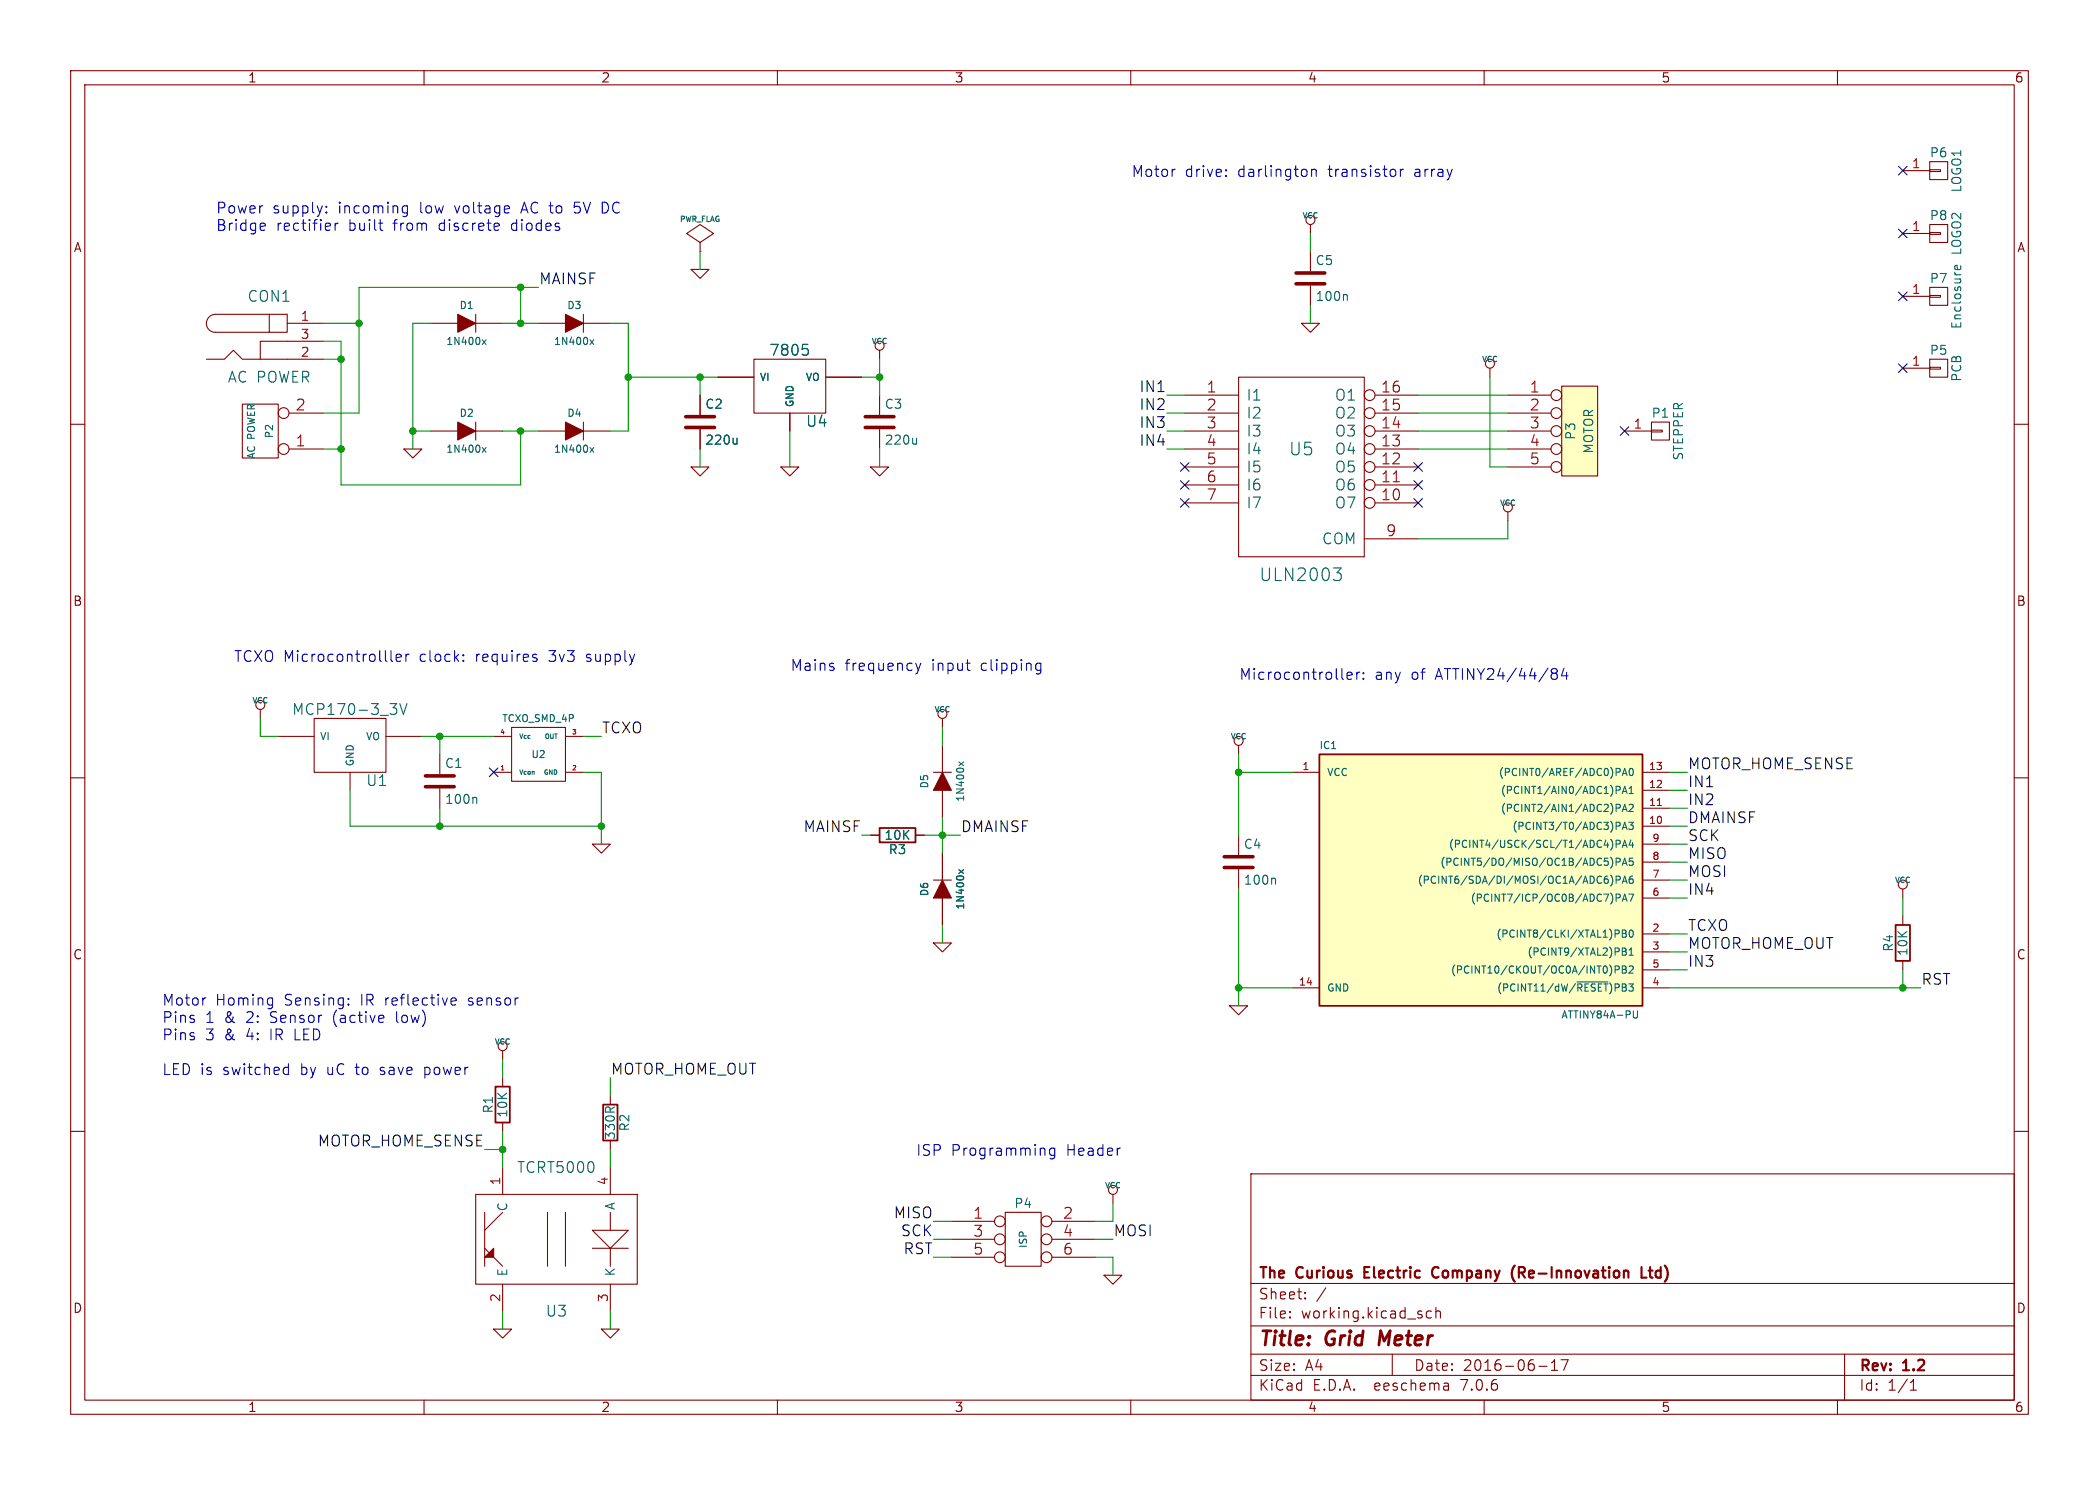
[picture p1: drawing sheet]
<svg xmlns="http://www.w3.org/2000/svg" width="297mm" height="210mm" viewBox="0 0 297 210" stroke-linecap="round" stroke-linejoin="round" font-family="sans-serif">
<g fill="none" stroke="#840000" stroke-width=".15">
<path d="M10 10h277v190h-277zM12 12h273v186h-273zM60 10v2M110 10v2M160 10v2M210 10v2M260 10v2M97.8 38.1h2.5l-1.2 1.3zM99.1 34.3l1.9-1.3-1.9-1.2-1.9 1.2 1.9 1.3v1.3M99.1 35.6h.1M185.4 31.8v1.2M185.4 35.6v2.8"/>
<path d="M269.2 33h3.8M269.2 24.1h3.8M273 32.9h1.6v.2h-1.6zM273 31.8h2.6v2.5h-2.6zM273 24h1.6v.3h-1.6zM273 22.9h2.6v2.5h-2.6zM10 60h2M29.2 50.8h2.5l1.3-1.3 1.3 1.3h11.4M34.3 57.2h5.1v7.6h-5.1zM38.1 44.5h2.5v2.5h-2.5zM38.1 44.5h-7.6a1.27 1.27 0 0 0-1.3 1.2 1.27 1.27 0 0 0 1.3 1.3h7.6M40.6 45.7h5.1"/>
<path d="M40.9 58.4h4.8M45.7 48.3h-8.9v2.5M61 45.7h3.8M67.3 44.5v2.5M67.3 59.7v2.5M67.3 45.7h3.8M76.2 45.7h3.8M82.5 45.7h3.9M82.5 44.5v2.5M82.5 59.7v2.5M99.1 55.9v2.8M101.6 53.3h5.1"/>
<path d="M106.7 50.8h10.1v7.6h-10.1zM111.8 58.4v2.6M116.8 53.3h5.1M124.5 49.5v1.3M124.5 55.9v2.8M167.6 58.4h7.7M167.6 55.9h7.7M175.3 53.3h17.7v25.4h-17.7zM184.1 45.7h2.6l-1.3 1.3zM185.4 40.4v2.8M194.6 58.4h6.1M194.6 55.9h6.1"/>
<path d="M210.8 52.1v1.2M213.4 58.4h6.1M213.4 55.9h6.1M221 54.6h5.1v12.7h-5.1zM233.7 59.7h2.5v2.5h-2.5zM269.2 41.9h3.8M269.2 52.1h3.8M273 41.8h1.6v.2h-1.6zM273 40.6h2.6v2.6h-2.6zM273 51.9h1.6v.3h-1.6zM273 50.8h2.6v2.5h-2.6zM285 60h2"/>
<path d="M40.9 63.5h4.8M57.1 63.5h2.6l-1.3 1.3zM61 61h3.8M67.3 61h3.8M76.2 61h3.8M82.5 61h3.9M97.8 66h2.5l-1.2 1.3zM99.1 60.7v2.8M110.5 66h2.5l-1.2 1.3zM123.2 66h2.5l-1.2 1.3zM124.5 60.7v2.8M167.6 61h7.7"/>
<path d="M167.6 63.5h7.7M167.6 66h7.7M167.6 71.1h7.7M167.6 68.6h7.7M193 76.2h7.7M194.6 61h6.1M194.6 63.5h6.1M194.6 66h6.1M194.6 71.1h6.1M194.6 68.6h6.1M213.4 61h6.1M213.4 63.5h6.1"/>
<path d="M213.4 66h6.1M213.4 72.4v1.3M229.9 61h3.8M233.7 60.8h1.5v.3h-1.5zM10 110h2M36.8 100.3v1.3M39.4 104.1h5M44.4 101.6h10.2v7.6h-10.2zM49.5 109.2v2.6M54.6 104.1h5.1M62.2 106.7v2.8M62.2 111.5v2.8"/>
<path d="M69.8 109.2h2.6M69.8 104.1h2.6M72.4 102.9h7.6v7.6h-7.6zM80 109.2h2.5M80 104.1h2.5M83.8 119.4h2.6l-1.3 1.3zM123.2 118.1h1.3M129.5 118.1h1.3M132.1 109.2h2.5M133.3 101.6v1.3M133.3 105.4v3.8M133.3 111.8v3.8"/>
<path d="M175.3 105.4v1.3M175.3 118.1v2.8M182.9 109.2h3.8M232.4 109.2h3.8M232.4 116.8h3.8M232.4 114.3h3.8M232.4 111.8h3.8M232.4 119.4h3.8M285 110h2M132.1 133.4h2.5l-1.3 1.2zM132.1 124.5h2.5M133.3 120.7v3.8"/>
<path d="M133.3 127v3.8M175.3 122.9v2.8M182.9 139.7h3.8M232.4 139.7h3.8M232.4 132.1h3.8M232.4 134.6h3.8M232.4 137.2h3.8M232.4 127h3.8M232.4 124.5h3.8M232.4 121.9h3.8M269.2 125.7v1.3M269.2 129.5v1.3"/>
<path d="M269.2 135.9v1.3M10 160h2M71.1 148.6v1.3M71.1 152.4v1.3M71.1 158.8v1.2M86.4 154.9v1.3M174 142.2h2.5l-1.2 1.3zM285 160h2M67.3 168.9h22.9v12.7h-22.9zM68.6 176.5l2.5 2.6M68.6 171.5v7.6M71.1 165.1v3.8"/>
<path d="M71.1 171.5l-2.5 2.5M77.5 171.5v7.6M80 171.5v7.6M83.8 176.5h5.1M83.8 174h5.1l-2.5 2.5zM86.4 161.3v1.3M86.4 165.1v3.8M86.4 171.5v2.5M86.4 176.5v2.6M134.6 172.7h6.1M134.6 175.3h6.1M134.6 177.8h6.1"/>
<path d="M142.2 171.5h5.1v7.6h-5.1zM148.8 172.7h6.1M148.8 175.3h6.1M148.8 177.8h6.1M157.5 168.9v1.3M177 166h108v32h-108zM60 198v2M69.8 188h2.6l-1.3 1.2zM71.1 181.6v3.8M85.1 188h2.5l-1.2 1.2zM86.4 181.6v3.8M110 198v2"/>
<path d="M156.2 180.3h2.5l-1.2 1.3zM160 198v2M177 194.5h108M177 191.5h108M177 187.5h108M177 181.5h108M182.5 186.3h.1l-.1 .1M182.5 186.3v.1M182.5 185.5v.1M182.5 185.5h.1l-.1 .1M184.7 183.6v.1M184.7 183.6h-.1l.1 .1"/>
<path d="M184.7 182.8v.1M184.7 182.8h-.1l.1 .1M187.6 182.1l-1.3 2M197 191.5v3M202.5 185.5l-.4-.1-.3 .3v.4l.2 .2 .1 .1 .4-.1M203.2 185.5a.37 .37 0 0 1 .6 .1v.8M203.2 184.9v1.5M204.9 195.7l.1 .9M205 196.5l-.2 .1M205 196h-.2M210 198v2M217.7 193.2h1.2"/>
<path d="M219.5 193.8h.9M219.5 192.7l.5-.4v1.5M220.9 192.3h1l-.7 1.5M260 198v2M261 191.5v6.5M270.3 196.6h.9M270.3 195.5l.4-.4v1.5"/>
<circle cx="185.4" cy="31.1" r=".63"/>
<circle cx="40.1" cy="58.4" r=".76"/>
<circle cx="124.5" cy="48.9" r=".63"/>
<circle cx="193.8" cy="58.4" r=".76"/>
<circle cx="193.8" cy="55.9" r=".76"/>
<circle cx="210.8" cy="51.4" r=".63"/>
<circle cx="220.2" cy="55.9" r=".76"/>
<circle cx="220.2" cy="58.4" r=".76"/>
<circle cx="40.1" cy="63.5" r=".76"/>
<circle cx="193.8" cy="66" r=".76"/>
<circle cx="193.8" cy="68.6" r=".76"/>
<circle cx="193.8" cy="71.1" r=".76"/>
<circle cx="193.8" cy="63.5" r=".76"/>
<circle cx="193.8" cy="61" r=".76"/>
<circle cx="213.4" cy="71.8" r=".63"/>
<circle cx="220.2" cy="61" r=".76"/>
<circle cx="220.2" cy="66" r=".76"/>
<circle cx="220.2" cy="63.5" r=".76"/>
<circle cx="36.8" cy="99.7" r=".63"/>
<circle cx="133.3" cy="101" r=".63"/>
<circle cx="175.3" cy="104.8" r=".63"/>
<circle cx="269.2" cy="125.1" r=".63"/>
<circle cx="71.1" cy="148" r=".63"/>
<circle cx="141.5" cy="177.8" r=".76"/>
<circle cx="141.5" cy="172.7" r=".76"/>
<circle cx="141.5" cy="175.3" r=".76"/>
<circle cx="148.1" cy="177.8" r=".76"/>
<circle cx="148.1" cy="172.7" r=".76"/>
<circle cx="148.1" cy="175.3" r=".76"/>
<circle cx="157.5" cy="168.3" r=".63"/>
</g>
<path d="M195.4 188.2l-.3 2" fill="none" stroke="#840000" stroke-width=".4"/>
<path d="M193.1 179.9h.5M193.8 179.2h-.7v1.5h.7M203.5 179.3a.69 .69 0 0 0-.8 .2 .69 .69 0 0 0 0 .8 .52 .52 0 0 0 .8 .3M214.3 179l-.2 .3M214.9 180h.6M215.5 179.2h-.6v1.5M232.3 179.2v1.5h.7M233.3 179.7h.5M233.5 179.2v1.3l.1 .1 .2 .1M214.1 181l.2 .3" fill="none" stroke="#840000" stroke-width=".3"/>
<g fill="#840000" stroke="#840000" stroke-width=".15">
<path d="M64.8 44.5l2.5 1.2-2.5 1.3z"/>
<path d="M80 44.5l2.5 1.2-2.5 1.3z"/>
<path d="M133.3 109.2l1.3 2.6h-2.5z"/>
<path d="M80 59.7l2.5 1.3-2.5 1.2z"/>
<path d="M64.8 59.7l2.5 1.3-2.5 1.2z"/>
<path d="M133.3 124.5l1.3 2.5h-2.5z"/>
<path d="M68.6 177.8l1.2-1.3v1.3z"/>
</g>
<g fill="none" stroke="#006464" stroke-width=".15">
<path d="M277.4 37.6v.3l-.1 .2h-.6v-.5l.2-.1 .1 .6M68.2 48l.6 .7M68.8 48l-.6 .7M83.5 48l.5 .7M84 48l-.5 .7M113.6 48.7h.7M114.1 49.3l.3 .3v.3l-.3 .3M190.5 41.6l.1 .2v.7M68.2 63.3l.6 .7M68.8 63.3l-.6 .7M83.5 63.3l.5 .7M84 63.3l-.5 .7"/>
<path d="M104.3 62v.8M104.3 62.7l-.2 .1M129.7 62v.8M129.7 62.7l-.2 .1M55.2 99.5h.9l-.5 .6M56.6 99.5l.5 1.5 .5-1.5M188.7 80.3h1.1l-.6 .7a.48 .48 0 0 1 .6 .3v.5l-.2 .2-.7 .1M55.8 100.1l.3 .3v.3l-.3 .3M67.3 112.8l.2 .1v.7M135.7 107.8l.7 .5M136.4 107.8l-.7 .5M227.9 118.7a1.16 1.16 0 0 1 0 1.5"/>
<path d="M228.7 111.2h.4l.2 .2-.1 .3h-.5M228.7 113.7h.4l.2 .2-.1 .3-.5 .1M228.7 119.4l.5-.1 .1-.1-.1-.3-.5-.1v1M229.2 116.3l.1 .2-.1 .3M229.6 117.3l.3-1 .3 1M229.6 114.8l.3-1.1 .3 1.1M229.6 112.2l.3-1 .3 1M229.6 109.7l.3-1 .3 1M229.6 119.8l.3-1 .3 1M229.6 117h.5M229.6 114.5h.5M229.6 111.9h.5"/>
<path d="M229.6 109.4h.5M229.6 119.6h.5M230.5 116.3h.6l-.3 .4 .3 .1v.4l-.2 .1-.4-.1M230.5 113.8l.4-.1 .2 .3-.6 .8h.6M230.5 112.2h.6M230.5 111.5l.3-.3v1M230.7 108.7h.1a.54 .54 0 0 1 .3 .5 .54 .54 0 0 1-.3 .5 .68 .68 0 0 1-.1-1zM230.8 118.8l-.3 .7h.6M231 119.2v.6M135.7 123l.7 .5M136.4 123l-.7 .5M180.3 124.2l.2 .2v.6"/>
<path d="M223.1 138.9h4.4M227.1 124.3h.3l.2 .2-.1 .4h-.4M227.5 123.9l-.3 .1-.2 .1M227.9 123.8a1.16 1.16 0 0 1 0 1.5M227.9 121.2a1.16 1.16 0 0 1 0 1.6M228.5 137.1h.5l.1-.2v-.2l-.6-.1v1M228.7 121.9l.5-.1 .1-.1-.1-.2-.5-.1v1M228.7 124.4h.5l.1-.2-.1-.2-.5-.1v1M228.7 127l.5-.1 .1-.1-.1-.3-.5-.1v1.1M228.9 131.5l.2 .2v.3l-.2 .1M229.6 131.5h.3l.2 .2-.2 .3 .2 .1v.2l-.2 .2h-.3zM229.6 136.6h.3l.2 .2-.2 .3 .2 .1v.2l-.2 .2h-.3z"/>
<path d="M229.6 134.1l.4 .1 .1 .2-.2 .1M229.6 132h.3M229.6 134.5h.3M229.6 137.1h.3M229.6 127.5l.3-1.1 .3 1.1M229.6 124.9l.3-1 .3 1M229.6 122.4l.3-1 .3 1M229.6 127.2h.5M229.6 124.6h.5M229.6 122.1h.5M229.9 134.5l.2 .2v.3l-.5 .1M230.5 139.1h.6l-.3 .4"/>
<path d="M230.5 126.4h.6l-.4 1.1M230.5 136.7l.4-.1 .2 .3-.6 .7h.6M230.5 134.4l.3-.3v1M230.5 135.1h.6M230.7 131.6l.1-.1a.54 .54 0 0 1 .3 .5 .54 .54 0 0 1-.3 .5 .68 .68 0 0 1-.1-.9zM230.9 139.5l.2 .2v.3l-.2 .2M231 123.9l-.3 .1a.68 .68 0 0 0 0 .9l.4-.1v-.3l-.2-.2h-.3l-.1 .2M231.1 121.4h-.5l-.1 .4h.2h.3l.1 .1v.4l-.2 .1-.4-.1M231.7 143v.8l-.1 .1-.3 .1"/>
</g>
<path d="M124.5 117.1h5v2h-5zM186.7 106.7h45.7v35.5h-45.7zM268.2 130.8h2.1v5.1h-2.1zM70.1 153.7h2v5.1h-2zM85.3 156.2h2.1v5.1h-2.1z" fill="none" stroke="#840000" stroke-width=".25"/>
<path d="M183.4 38.6h4.1M97 58.9h4.1M122.4 58.9h4.1M183.4 40.1h4.1M97 60.5h4.1M122.4 60.5h4.1M60.2 111.3h4.1M60.2 109.7h4.1M173.2 122.7h4.1M173.2 121.2h4.1" fill="none" stroke="#840000" stroke-width=".51"/>
<g fill="#ffffc2" stroke="#ffffc2" stroke-width=".14">
<path d="M186.7 106.7h45.7v35.5h-45.7z"/>
<path d="M221 54.6h5.1v12.7h-5.1z"/>
</g>
<path d="M197.1 68.1h.9M234.5 113.9h.6" fill="none" stroke="#a90000" stroke-width=".15"/>
<g fill="none" stroke="#0000c2" stroke-width=".15">
<path d="M37 31.6h.5v.3l-.7 .2M37.5 32.5l-.5 .1M46.2 30h.1l-.1 .1M46.2 30h-.1l.1 .1M46.2 29.2v.1M46.2 30v.1M46.2 29.2l.1 .1h-.1M46.2 29.2l-.1 .1h.1M46.7 31.6l.1 .3-.8 .2M47.4 31.6v1M47.9 31.6h-.3l-.2 .2M53.6 31.6h.6"/>
<path d="M53.9 32.5l.3 .1M57 30l.2 .1 .4-.1M57.6 29.1v1.4M57.6 29.2l-.4-.1-.2 .2M70.4 31.6h.2v.3l-.7 .2M70.6 32.5l-.2 .1M81.2 30h.1M81.3 28.6l-.1 .7h.1M166.1 23.9h.2M173.5 24.8v.1v.1M173.5 24.8l-.1 .1 .1 .1M173.5 24v.2"/>
<path d="M173.5 24.8v.2M173.5 24v.1v.1M173.5 24l-.1 .1 .1 .1M185.6 24.1a.38 .38 0 0 1 .6 .1v.8M185.6 23.9v1.1M198.1 23.9v1.1M198.6 23.9l-.3 .1-.2 .2M55.3 92v1.3l.2 .2M56.1 93l.7-.1-.1-.3-.4-.1-.2 .2v.8h.2h.4M57.4 92.5v1M57.9 92.5l-.3 .1-.2 .2M65.6 93.4v.1"/>
<path d="M65.6 93.4l-.1 .1h.1M65.6 92.6v.1M65.6 92.6l-.1 .1h.1M75.6 93l.3 .1 .1 .2-.2 .2h-.3M75.6 92.5l.3 .1M129.6 93.8l.3 1M129.9 94.8l-.1 .4-.2 .1M130.3 93.8l-.4 1M136.7 93.8h.6M137.1 94.8h.2M146.7 93.9l.1-.1 .5 .1M146.7 94.7l.1 .1 .5-.1"/>
<path d="M147.3 93.8v1.2a.41 .41 0 0 1-.7 .2M190.6 95.6l.7-.2v-.3h-.5l-.2 .2 .1 .7 .1 .1 .5-.1M192 95.1v1M192.4 95.1h-.3l-.1 .2M192.9 95.9l.1 .1-.1 .1M192.9 95.9v.1v.1M192.9 95.1v.2M192.9 95.9v.2M192.9 95.1l.1 .1-.1 .1M192.9 95.1v.1v.1M219.8 94.6h.4a.32 .32 0 0 1 .1 .4 .32 .32 0 0 1-.2 .2M219.8 95.2h.3"/>
<path d="M220.1 95.2l.2 .1 .1 .5-.2 .2-.4 .1M221.3 94.5l-.4 1.1h1M221.7 95.1v1M29 141.1h.1M38.4 141.1l.2 .1M38.6 141.1l-.1 1.4M38.6 142.1h-.2M40.4 150.9l.4 .1M40.8 150.4v1.6M40.8 151.9l-.4 .1M49.3 142l.1 .1h-.1M49.3 142l-.1 .1h.1"/>
<path d="M49.3 141.2v.1M49.3 142v.1M49.3 141.2l.1 .1h-.1M49.3 141.2l-.1 .1h.1M63.9 141.2l.4-.1 .2 .1v.3l-.7 .1M63.9 142.1h.1h.5M149.2 162.4v1.2a.41 .41 0 0 1-.6 .2M149.2 162.4h-.4l-.3 .3v.4l.2 .2 .1 .1 .4-.1"/>
</g>
<g fill="none" stroke="#009600" stroke-width=".15">
<path d="M99.1 35.6v2.5M185.4 33v2.6M45.7 48.3h2.6v20.3h25.4v-7.6M45.7 45.7h5.1M45.7 50.8h2.6M61 45.7h-2.6v17.8M71.1 45.7h5.1M73.7 40.6v5.1M76.2 40.6h-25.4v17.8h-5.1M86.4 45.7h2.5v15.3h-2.5M88.9 53.3h12.7M99.1 53.3v2.6"/>
<path d="M121.9 53.3h2.6M124.5 50.8v5.1M165.1 58.4h2.5M165.1 55.9h2.5M185.4 43.2v2.5M200.7 58.4h12.7M200.7 55.9h12.7M210.8 53.3v12.7h2.6M45.7 63.5h2.6M58.4 61h2.6M71.1 61h5.1M99.1 63.5v2.5"/>
<path d="M111.8 61v5M124.5 63.5v2.5M165.1 61h2.5M165.1 63.5h2.5M200.7 61h12.7M200.7 63.5h12.7M213.4 73.7v2.5h-12.7M36.8 101.6v2.5h2.6M49.5 111.8v5h35.6M59.7 104.1h10.1M62.2 104.1v2.6M62.2 114.3v2.5"/>
<path d="M82.5 109.2h2.6v10.2M82.5 104.1h2.6M121.9 118.1h1.3M130.8 118.1h5.1M133.3 102.9v2.5M133.3 115.6v5.1M175.3 106.7v11.4M175.3 109.2h7.6M236.2 111.8h2.6M236.2 114.3h2.6M236.2 109.2h2.6M236.2 119.4h2.6"/>
<path d="M236.2 116.8h2.6M133.3 130.8v2.6M175.3 139.7h7.6M175.3 125.7v16.5M236.2 137.2h2.6M236.2 134.6h2.6M236.2 139.7h35.6M236.2 127h2.6M236.2 121.9h2.6M236.2 132.1h2.6M236.2 124.5h2.6M269.2 127v2.5"/>
<path d="M269.2 137.2v2.5M71.1 149.9v2.5M86.4 152.4v2.5M68.6 162.6h2.5M71.1 160v5.1M86.4 162.6v2.5M132.1 175.3h2.5M132.1 177.8h2.5M132.1 172.7h2.5M154.9 175.3h2.6M154.9 177.8h2.6v2.5M157.5 170.2v2.5h-2.6"/>
<path d="M71.1 185.4v2.6M86.4 185.4v2.6"/>
</g>
<g fill="none" stroke="#000084" stroke-width=".15">
<path d="M268.6 32.4l1.2 1.2M268.6 23.5l1.2 1.2M269.8 32.4l-1.2 1.2M269.8 23.5l-1.2 1.2M268.6 51.5l1.2 1.2M268.6 41.3l1.2 1.2M269.8 51.5l-1.2 1.2M269.8 41.3l-1.2 1.2M167 65.4l1.2 1.2M167 68l1.2 1.2M167 70.5l1.2 1.2M168.2 65.4l-1.2 1.2"/>
<path d="M168.2 68l-1.2 1.2M168.2 70.5l-1.2 1.2M200.1 65.4l1.2 1.2M200.1 68l1.2 1.2M200.1 70.5l1.2 1.2M201.3 65.4l-1.2 1.2M201.3 68l-1.2 1.2M201.3 70.5l-1.2 1.2M229.3 60.4l1.2 1.2M230.5 60.4l-1.2 1.2M69.2 108.6l1.3 1.2M70.5 108.6l-1.3 1.2"/>
</g>
<g fill="#009600" stroke="#009600" stroke-width=".15">
<circle cx="50.8" cy="45.7" r=".46"/>
<circle cx="124.5" cy="53.3" r=".46"/>
<circle cx="73.7" cy="40.6" r=".46"/>
<circle cx="73.7" cy="45.7" r=".46"/>
<circle cx="88.9" cy="53.3" r=".46"/>
<circle cx="99.1" cy="53.3" r=".46"/>
<circle cx="175.3" cy="139.7" r=".46"/>
<circle cx="269.2" cy="139.7" r=".46"/>
<circle cx="133.3" cy="118.1" r=".46"/>
<circle cx="175.3" cy="109.2" r=".46"/>
<circle cx="58.4" cy="61" r=".46"/>
<circle cx="48.3" cy="63.5" r=".46"/>
<circle cx="73.7" cy="61" r=".46"/>
<circle cx="62.2" cy="104.1" r=".46"/>
<circle cx="48.3" cy="50.8" r=".46"/>
<circle cx="85.1" cy="116.8" r=".46"/>
<circle cx="62.2" cy="116.8" r=".46"/>
<circle cx="71.1" cy="162.6" r=".46"/>
</g>
<g font-size="2.8" fill="#840000">
<text x="178" y="190.9">Title:</text>
<text x="187.7" y="190.9">Grid</text>
<text x="196" y="190.9">Meter</text>
</g>
<g font-size="2.5" fill="#006464">
<text x="182.3" y="64.6">U5</text>
<text x="178.1" y="82.4">ULN2003</text>
</g>
<g font-size="2.1" fill="#0000c2">
<text x="160" y="25.2">Motor</text>
<text x="167.6" y="25.2">drive:</text>
<text x="175.2" y="25.2">darlington</text>
<text x="188.1" y="25.2">transistor</text>
<text x="200.4" y="25.2">array</text>
<text x="30.5" y="30.3">Power</text>
<text x="30.5" y="32.8">Bridge</text>
<text x="38.5" y="30.3">supply:</text>
<text x="39.1" y="32.8">rectifier</text>
<text x="47.9" y="30.3">incoming</text>
<text x="49.4" y="32.8">built</text>
<text x="55.8" y="32.8">from</text>
<text x="59.5" y="30.3">low</text>
<text x="62.4" y="32.8">discrete</text>
<text x="64.6" y="30.3">voltage</text>
<text x="72.8" y="32.8">diodes</text>
<text x="74.2" y="30.3">AC to</text>
<text x="81.9" y="30.3">5V DC</text>
<text x="33" y="93.7">TCXO Microcontrolller</text>
<text x="59.4" y="93.7">clock:</text>
<text x="67.4" y="93.7">requires</text>
<text x="78" y="93.7">3v3</text>
<text x="83.3" y="93.7">supply</text>
<text x="111.8" y="95">Mains</text>
<text x="119.5" y="95">frequency</text>
<text x="131.9" y="95">input</text>
<text x="138.9" y="95">clipping</text>
<text x="175.3" y="96.3">Microcontroller:</text>
<text x="194.5" y="96.3">any</text>
<text x="199.7" y="96.3">of</text>
<text x="203.3" y="96.3">ATTINY24/44/84</text>
<text x="22.9" y="142.3">Motor</text>
<text x="30.5" y="142.3">Homing</text>
<text x="40.3" y="142.3">Sensing:</text>
<text x="51.2" y="142.3">IR reflective</text>
<text x="66.7" y="142.3">sensor</text>
<text x="22.9" y="144.8">Pins</text>
<text x="22.9" y="147.2">Pins</text>
<text x="29" y="144.8">1</text>
<text x="29" y="147.2">3</text>
<text x="31.8" y="144.8">&amp;</text>
<text x="31.8" y="147.2">&amp;</text>
<text x="35" y="144.8">2:</text>
<text x="35" y="147.2">4:</text>
<text x="38.5" y="144.8">Sensor</text>
<text x="38.5" y="147.2">IR LED</text>
<text x="47.5" y="144.8">(active</text>
<text x="56.6" y="144.8">low)</text>
<text x="22.9" y="152.2">LED is</text>
<text x="31.6" y="152.2">switched</text>
<text x="42.7" y="152.2">by</text>
<text x="46.5" y="152.2">uC</text>
<text x="50.8" y="152.2">to</text>
<text x="54.3" y="152.2">save</text>
<text x="60.7" y="152.2">power</text>
<text x="129.5" y="163.6">ISP</text>
<text x="134.6" y="163.6">Programming</text>
<text x="151" y="163.6">Header</text>
</g>
<g font-size="2.1" fill="#0f0f0f">
<text x="76.2" y="40.3">MAINSF</text>
<text x="161.2" y="58.1">IN2</text>
<text x="161.2" y="55.6">IN1</text>
<text x="161.2" y="60.6">IN3</text>
<text x="161.2" y="63.2">IN4</text>
<text x="85.1" y="103.8">TCXO</text>
<text x="238.8" y="114">IN2</text>
<text x="238.8" y="111.4">IN1</text>
<text x="238.8" y="108.9">MOTOR_HOME_SENSE</text>
<text x="113.6" y="117.8">MAINSF</text>
<text x="135.9" y="117.8">DMAINSF</text>
<text x="238.8" y="116.5">DMAINSF</text>
<text x="238.8" y="119.1">SCK</text>
<text x="238.8" y="124.1">MOSI</text>
<text x="238.8" y="121.6">MISO</text>
<text x="238.8" y="126.7">IN4</text>
<text x="238.8" y="131.8">TCXO</text>
<text x="238.8" y="136.8">IN3</text>
<text x="238.8" y="134.3">MOTOR_HOME_OUT</text>
<text x="271.8" y="139.4">RST</text>
<text x="86.4" y="152.1">MOTOR_HOME_OUT</text>
<text x="44.9" y="162.2">MOTOR_HOME_SENSE</text>
<text x="126.4" y="172.4">MISO</text>
<text x="127.4" y="174.9">SCK</text>
<text x="127.8" y="177.5">RST</text>
<text x="157.5" y="174.9">MOSI</text>
</g>
<g font-size="2.1" fill="#006464">
<text x="34.9" y="42.9">CON1</text>
<text x="108.8" y="50.5">7805</text>
<text x="32.1" y="54.3">AC POWER</text>
<text x="176.3" y="56.9">I1</text>
<text x="176.3" y="59.4">I2</text>
<text x="188.8" y="59.4">O2</text>
<text x="188.8" y="56.9">O1</text>
<text x="114" y="60.6">U4</text>
<text x="176.3" y="62">I3</text>
<text x="176.3" y="64.5">I4</text>
<text x="188.8" y="64.5">O4</text>
<text x="188.8" y="62">O3</text>
<text x="176.3" y="67">I5</text>
<text x="176.3" y="69.6">I6</text>
<text x="188.8" y="69.6">O6</text>
<text x="188.8" y="67">O5</text>
<text x="176.3" y="72.1">I7</text>
<text x="187" y="77.2">COM</text>
<text x="188.8" y="72.1">O7</text>
<text x="41.3" y="101.3">MCP170-3_3V</text>
<text x="51.7" y="111.4">U1</text>
<text x="73.1" y="166.1">TCRT5000</text>
<text x="77.1" y="186.4">U3</text>
</g>
<g font-size="2.1" fill="#a90000">
<text x="41.7" y="58.2">2</text>
<text x="170.6" y="55.6">1</text>
<text x="170.6" y="58.2">2</text>
<text x="195.3" y="58.2">15</text>
<text x="195.3" y="55.6">16</text>
<text x="216.4" y="55.6">1</text>
<text x="216.4" y="58.2">2</text>
<text x="41.7" y="63.2">1</text>
<text x="170.6" y="60.7">3</text>
<text x="170.6" y="63.2">4</text>
<text x="170.6" y="65.8">5</text>
<text x="195.3" y="65.8">12</text>
<text x="195.3" y="63.2">13</text>
<text x="195.3" y="60.7">14</text>
<text x="216.4" y="60.7">3</text>
<text x="216.4" y="63.2">4</text>
<text x="216.4" y="65.8">5</text>
<text x="170.6" y="68.3">6</text>
<text x="170.6" y="70.9">7</text>
<text x="195.3" y="70.9">10</text>
<text x="195.3" y="68.3">11</text>
<text x="196" y="75.9">9</text>
<text x="137.6" y="172.5">1</text>
<text x="150.3" y="172.5">2</text>
<text x="137.6" y="175">3</text>
<text x="137.6" y="177.5">5</text>
<text x="150.3" y="175">4</text>
<text x="150.3" y="177.5">6</text>
</g>
<g font-size="2.1" fill="#840000">
<text x="178" y="184">Sheet:</text>
<text x="178" y="181.2">The</text>
<text x="183.5" y="181.2">Curious</text>
<text x="193.7" y="181.2">Electric</text>
<text x="203.9" y="181.2">Company</text>
<text x="215.8" y="181.2">(Re-Innovation</text>
<text x="234.7" y="181.2">Ltd)</text>
<text x="178" y="186.7">File:</text>
<text x="184.1" y="186.7">working.kicad_sch</text>
<text x="178" y="196.9">KiCad</text>
<text x="178" y="194.1">Size:</text>
<text x="184.7" y="194.1">A4</text>
<text x="185.7" y="196.9">E.D.A.</text>
<text x="194.6" y="196.9">eeschema</text>
<text x="200" y="194.1">Date:</text>
<text x="207" y="196.9">7.0.6</text>
<text x="207" y="194.1">2016-06-17</text>
<text x="263" y="194.3">Rev:</text>
<text x="263" y="196.9">Id:</text>
<text x="267.1" y="196.9">1/1</text>
<text x="269.4" y="194.3">1.2</text>
</g>
<g font-size="1.8" fill="#840000">
<text x="35" y="11.9">1</text>
<text x="85" y="11.9">2</text>
<text x="135" y="11.9">3</text>
<text x="185" y="11.9">4</text>
<text x="235" y="11.9">5</text>
<text x="285" y="11.9">6</text>
<text x="10.3" y="35.9">A</text>
<text x="285.3" y="35.9">A</text>
<text x="10.3" y="85.9">B</text>
<text x="285.3" y="85.9">B</text>
<text x="10.3" y="135.9">C</text>
<text x="285.3" y="135.9">C</text>
<text x="10.3" y="185.9">D</text>
<text x="285.3" y="185.9">D</text>
<text x="35" y="199.9">1</text>
<text x="85" y="199.9">2</text>
<text x="135" y="199.9">3</text>
<text x="185" y="199.9">4</text>
<text x="235" y="199.9">5</text>
<text x="285" y="199.9">6</text>
</g>
<g font-size="1.8" fill="#a90000">
<text x="270.4" y="23.9">1</text>
<text x="270.4" y="32.8">1</text>
<text x="270.4" y="41.7">1</text>
<text x="42.5" y="45.5">1</text>
<text x="42.5" y="50.5">2</text>
<text x="42.5" y="48">3</text>
<text x="270.4" y="51.8">1</text>
<text x="231.1" y="60.7">1</text>
<text x="70.9" y="167.7" transform="rotate(-90 70.9 167.7)">1</text>
<text x="86.1" y="167.7" transform="rotate(-90 86.1 167.7)">4</text>
<text x="70.9" y="184.2" transform="rotate(-90 70.9 184.2)">2</text>
<text x="86.1" y="184.2" transform="rotate(-90 86.1 184.2)">3</text>
</g>
<g font-size="1.8" fill="#006464">
<text x="273" y="22.5">P6</text>
<text x="277.7" y="27.3" transform="rotate(-90 277.7 27.3)">LOGO1</text>
<text x="273" y="31.3">P8</text>
<text x="186.1" y="37.7">C5</text>
<text x="273" y="40.2">P7</text>
<text x="277.7" y="36.2" transform="rotate(-90 277.7 36.2)">LOGO2</text>
<text x="186.1" y="42.8">100n</text>
<text x="277.7" y="46.6" transform="rotate(-90 277.7 46.6)">Enclosure</text>
<text x="273" y="50.4">P5</text>
<text x="99.7" y="58">C2</text>
<text x="125.1" y="58">C3</text>
<text x="233.6" y="59.3">P1</text>
<text x="277.7" y="54.1" transform="rotate(-90 277.7 54.1)">PCB</text>
<text x="99.7" y="63.1">220u</text>
<text x="125.1" y="63.1">220u</text>
<text x="223.1" y="62.3" transform="rotate(-90 223.1 62.3)">P3</text>
<text x="225.7" y="64.2" transform="rotate(-90 225.7 64.2)">MOTOR</text>
<text x="238.4" y="65.2" transform="rotate(-90 238.4 65.2)">STEPPER</text>
<text x="62.9" y="108.8">C1</text>
<text x="62.9" y="113.9">100n</text>
<text x="125.1" y="119">10K</text>
<text x="125.7" y="121">R3</text>
<text x="175.9" y="120.2">C4</text>
<text x="175.9" y="125.3">100n</text>
<text x="268.1" y="134.7" transform="rotate(-90 268.1 134.7)">R4</text>
<text x="270.1" y="135.3" transform="rotate(-90 270.1 135.3)">10K</text>
<text x="70" y="157.6" transform="rotate(-90 70 157.6)">R1</text>
<text x="72" y="158.2" transform="rotate(-90 72 158.2)">10K</text>
<text x="87.2" y="161.3" transform="rotate(-90 87.2 161.3)">330R</text>
<text x="89.3" y="160.1" transform="rotate(-90 89.3 160.1)">R2</text>
<text x="72" y="171.4" transform="rotate(-90 72 171.4)">C</text>
<text x="87.2" y="171.2" transform="rotate(-90 87.2 171.2)">A</text>
<text x="143.4" y="171">P4</text>
<text x="72" y="180.6" transform="rotate(-90 72 180.6)">E</text>
<text x="87.2" y="180.6" transform="rotate(-90 87.2 180.6)">K</text>
</g>
<g font-size="1.4" fill="#006464">
<text x="64.9" y="43.9">D1</text>
<text x="80.2" y="43.9">D3</text>
<text x="63" y="49">1N400x</text>
<text x="78.3" y="49">1N400x</text>
<text x="64.9" y="59.2">D2</text>
<text x="80.2" y="59.2">D4</text>
<text x="107.4" y="54.1">VI</text>
<text x="112.5" y="57.7" transform="rotate(-90 112.5 57.7)">GND</text>
<text x="113.9" y="54.1">VO</text>
<text x="36.3" y="65" transform="rotate(-90 36.3 65)">AC POWER</text>
<text x="38.8" y="62.1" transform="rotate(-90 38.8 62.1)">P2</text>
<text x="63" y="64.2">1N400x</text>
<text x="78.3" y="64.2">1N400x</text>
<text x="45.2" y="104.9">VI</text>
<text x="51.7" y="104.9">VO</text>
<text x="71" y="102.3">TCXO_SMD_4P</text>
<text x="75.1" y="107.4">U2</text>
<text x="186.6" y="106.1">IC1</text>
<text x="50.3" y="108.5" transform="rotate(-90 50.3 108.5)">GND</text>
<text x="131.5" y="111.6" transform="rotate(-90 131.5 111.6)">D5</text>
<text x="136.6" y="113.5" transform="rotate(-90 136.6 113.5)">1N400x</text>
<text x="187.7" y="110">VCC</text>
<text x="211.9" y="110">(PCINT0/AREF/ADC0)PA0</text>
<text x="212.2" y="112.5">(PCINT1/AIN0/ADC1)PA1</text>
<text x="212.2" y="115">(PCINT2/AIN1/ADC2)PA2</text>
<text x="213.9" y="117.6">(PCINT3/T0/ADC3)PA3</text>
<text x="200.5" y="125.2">(PCINT6/SDA/DI/MOSI/OC1A/ADC6)PA6</text>
<text x="203.7" y="122.7">(PCINT5/DO/MISO/OC1B/ADC5)PA5</text>
<text x="204.9" y="120.1">(PCINT4/USCK/SCL/T1/ADC4)PA4</text>
<text x="131.5" y="126.8" transform="rotate(-90 131.5 126.8)">D6</text>
<text x="136.6" y="128.7" transform="rotate(-90 136.6 128.7)">1N400x</text>
<text x="208" y="127.7">(PCINT7/ICP/OC0B/ADC7)PA7</text>
<text x="205.2" y="137.9">(PCINT10/CKOUT/OC0A/INT0)PB2</text>
<text x="211.6" y="132.8">(PCINT8/CLKI/XTAL1)PB0</text>
<text x="216" y="135.4">(PCINT9/XTAL2)PB1</text>
<text x="187.7" y="140.4">GND</text>
<text x="211.7" y="140.4">(PCINT11/dW/~{RESET})PB3</text>
<text x="221.1" y="144.2">ATTINY84A-PU</text>
<text x="145.5" y="176.6" transform="rotate(-90 145.5 176.6)">ISP</text>
</g>
<g font-size="1.4" fill="#a90000">
<text x="184.2" y="109">1</text>
<text x="233.2" y="111.5">12</text>
<text x="233.2" y="109">13</text>
<text x="233.2" y="116.6">10</text>
<text x="233.2" y="114">11</text>
<text x="233.7" y="119.1">9</text>
<text x="233.7" y="124.2">7</text>
<text x="233.7" y="121.7">8</text>
<text x="233.7" y="131.8">2</text>
<text x="233.7" y="126.7">6</text>
<text x="233.7" y="134.4">3</text>
<text x="233.7" y="136.9">5</text>
<text x="183.7" y="139.4">14</text>
<text x="233.7" y="139.4">4</text>
</g>
<g font-size="1.1" fill="#006464">
<text x="96.1" y="31.6">PWR_FLAG</text>
<text x="184.2" y="31.1">VCC</text>
<text x="123.2" y="48.9">VCC</text>
<text x="209.6" y="51.4">VCC</text>
<text x="212.1" y="71.7">VCC</text>
<text x="35.6" y="99.7">VCC</text>
<text x="132.1" y="100.9">VCC</text>
<text x="174" y="104.7">VCC</text>
<text x="268" y="125.1">VCC</text>
<text x="69.9" y="147.9">VCC</text>
<text x="156.2" y="168.2">VCC</text>
</g>
<g font-size=".9" fill="#a90000">
<text x="70.7" y="103.9">4</text>
<text x="80.9" y="103.9">3</text>
<text x="70.7" y="109">1</text>
<text x="80.9" y="109">2</text>
</g>
<g font-size=".9" fill="#006464">
<text x="73.4" y="104.6">Vcc</text>
<text x="76.9" y="104.6">OUT</text>
<text x="73.4" y="109.7">Vcon</text>
<text x="76.8" y="109.7">GND</text>
</g>
</svg>
